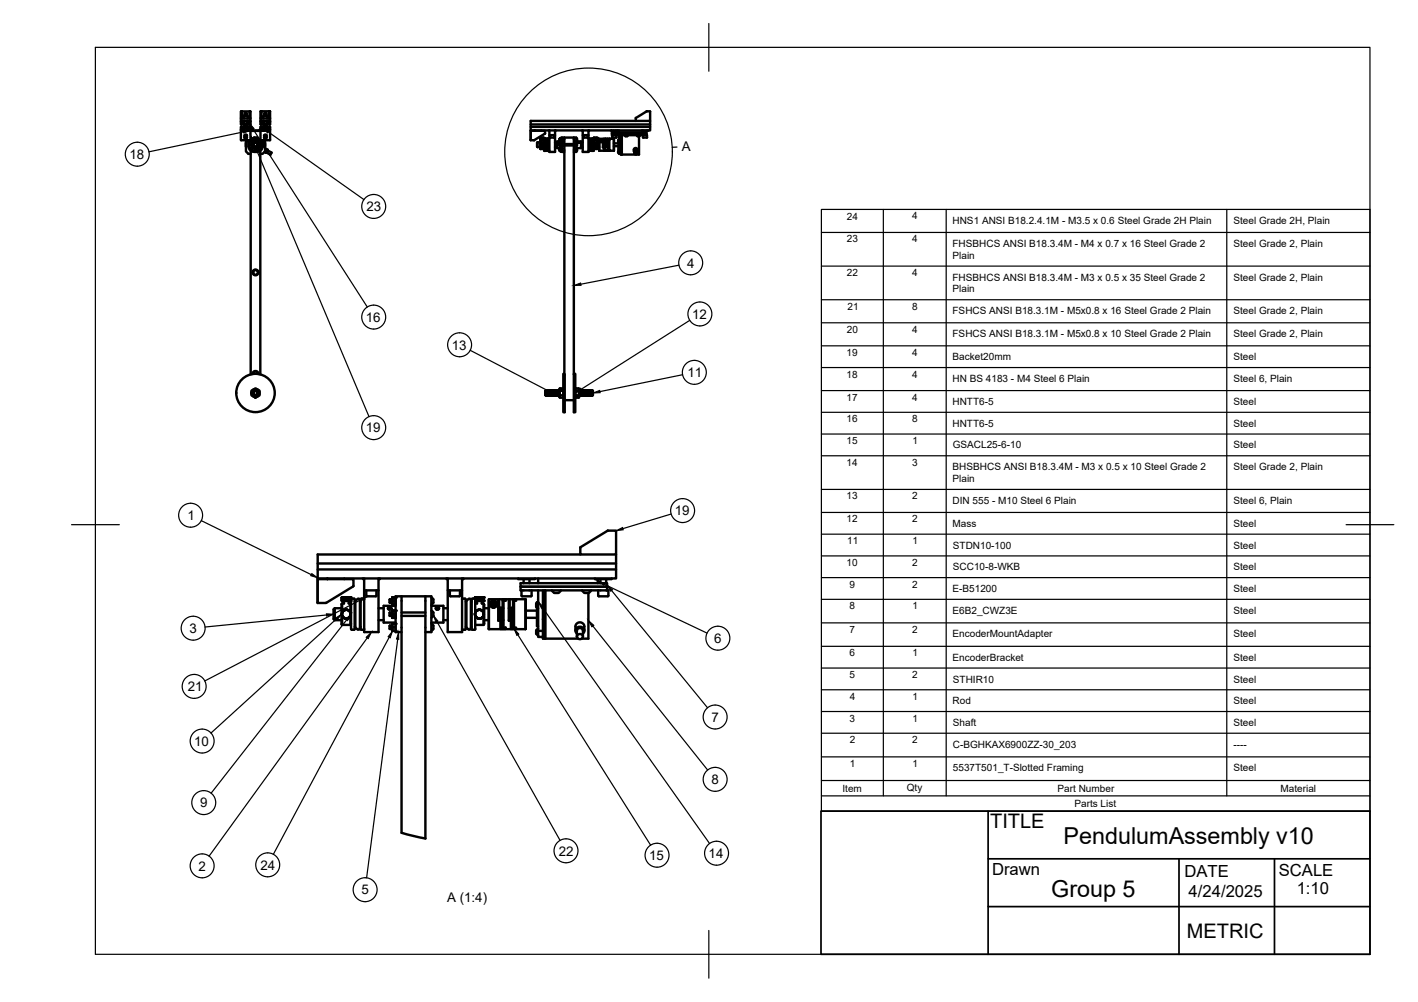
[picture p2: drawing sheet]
<svg xmlns="http://www.w3.org/2000/svg" width="297mm" height="210mm" viewBox="0 0 297 210" stroke-linecap="round" stroke-linejoin="round" font-family="sans-serif">
<!-- layer: Visible -->
<g fill="none" stroke="#000" stroke-width=".51">
<path d="M50.5 27.4h2v2l-2-.1zM50.5 23.3h.2M50.5 26.6h.1M50.5 26.6v.5l.1 .2h.6v-.2l-.3-.1 .3-.2M50.5 23.3v2h1.8M50.6 23.3l.1 .1M50.6 25.3l-.1 .2v.5l.2 .1v-.3M50.7 25.8l.4 .4v.3l-.4 .4-.1-.3M50.7 23.4v1.4M50.7 23.3h1.7M50.7 25.7l.1 .1M50.8 25.8l.1 .1"/>
<path d="M50.9 27.3v.1M51 24.4v.4M51.1 27.3v.1M51.1 24.3h.7M51.1 24.3v.1M51.2 25.3v.2l-.3 .1 .4 .3h.4l.3-.3M51.2 26.7h.6M51.2 28.4h.5M51.2 28.8h.5M51.2 26.7h.5M51.3 28.3l.1-.1a.47 .47 0 0 1 .4 .4 .47 .47 0 0 1-.3 .5 .49 .49 0 0 1-.2-.8zM51.4 26.7h.2"/>
<path d="M51.4 26.7l-.2 .1M51.5 29.4v2.3l.5 .5h.5M51.5 28.8v.3M51.5 29.9v.8M51.6 26.7l.4 .3M51.7 24.1a.28 .28 0 0 0-.1-.4 .28 .28 0 0 0-.3 0 .28 .28 0 0 0-.1 .4v.2M51.7 24.1v.2M51.7 25.4v.1M51.7 27.2v.1M51.7 27.3h.6M51.7 25.5l.3 .1M51.8 25.3l-.1 .1"/>
<path d="M51.8 24.3l.1 .5M51.9 27.3v.1M51.9 26.6l.3 .3M51.9 26v.6M52 29.4l.1 .4M52 27l-.3 .2M52.1 29.4v1.3a1.1 1.1 0 0 0 1.1 1.1M52.1 29.9v.8M52.2 25.8l-.2 .1M52.2 25.7l.1 .1M52.2 25.7l-.3 .3M52.3 26.7h-.3h.3"/>
<path d="M52.3 27.3l.3 .1 2.1-.1M52.3 26.6h.1M52.3 26.6l-.1 .3M52.3 25.3l.2 .2v.6h-.2v-.3M52.3 23.3v1.5h-1.6M52.4 26.6l.1 .5M52.4 23.3l.1 2h-.2M52.5 27.1l.1 .2h-.3M52.5 27.1h.1M52.5 27.1l-.2 .2M52.5 31.6v46.8M52.6 27.3h.1"/>
<path d="M52.6 27.3h1.8M53.1 29.1a1.3 1.3 0 0 0-.5 2.1 1.3 1.3 0 0 0 2.2-.5M53.1 28.9v.3zM53.1 28.9h.1M53.1 28.9v.3h.8M53.2 28.9v.3M53.2 31.8h.7M53.2 28.9v.3zM53.2 28.9h.1M53.2 29.2h.1M53.2 28.9l.1 .3zM53.3 29.2h.1"/>
<path d="M53.3 28.9h.1M53.3 29.2v.2M53.3 28.9v.3zM53.4 29.2h.1M53.3 28.9v.3M53.4 28.9v.3zM53.4 28.9h.1M53.4 28.9v.3M53.4 28.9l.1 .3zM53.5 28.9h.1M53.5 29.2h.1M53.5 28.9v.3"/>
<path d="M53.5 28.9l.1 .3zM53.6 28.9h.1M53.6 29.2h.1M53.6 28.9v.3zM53.6 28.9v.3M53.7 28.9v.3zM53.7 28.9v.3M53.7 28.9v.5M53.7 29.2h.1M53.7 28.9l.1 .3zM53.8 28.9h.1M53.8 29.2h.1"/>
<path d="M53.8 28.9v.3M53.8 28.9v.3zM53.8 28.9l.1 .3zM53.9 28.9h.1M53.9 29.2h.1M53.9 28.9h-.8M53.9 28.9v.3M53.9 29.1l.5 .3 .4 .5M54.4 30.5h.5M54.4 30.1h.5M54.4 27.3h.3M54.5 31.6v46.8"/>
<path d="M54.6 27.4h2v2l-2-.1zM54.6 27.1l-.2 .2M54.6 27.1h-.2M54.6 27.1l.1 .2M54.6 29.9l.3 .1zM54.6 30l.3 .1zM54.6 30.1h.3zM54.6 30.2h.3zM54.6 30.2l.3 .1zM54.6 30.3l.3 .1zM54.6 30.4h.3zM54.6 30.5h.3z"/>
<path d="M54.6 30.5l.3 .1zM54.6 30.6h.3zM54.6 30.6l.3 .1zM54.6 30.7h.3zM54.6 30v.7M54.6 30.7h.1M54.6 30.6h.1M54.6 30.5h.1M54.6 30.2h.1M54.6 30.1v.1M54.6 30h.1M54.6 30h.3"/>
<path d="M54.6 26.6h.1M54.6 29.9h.3M54.6 30.7h.3M54.6 30.6h.3M54.6 30.2h.3M54.6 30.1h.3M54.6 26.6v.5M54.7 23.3l-.1 .1v1.9h2v-1.9l-.2-.1M54.7 23.3h1.7M54.7 23.3l.1 1.5h1.6M54.7 27.3h.6M54.7 26.6l.1 .3 .3-.3"/>
<path d="M54.7 25.3l-.1 .2v.5l.2 .1v-.3M54.8 26.7h.2h-.2M54.9 25.7v.1M54.9 25.8l.1 .1M54.9 25.8l.2 .2M54.9 25.7l-.1 .1M54.9 29.9v.8M54.9 29.9h.1M54.9 30h.1M54.9 30.1h.1M54.9 30.1v.1M54.9 30.2h.1"/>
<path d="M54.9 30.3h.1M54.9 30.4h.1M54.9 30.4v.1M54.9 30.5h.1M54.9 30.6h.1M54.9 30.7h.1M54.9 30.4h-.3l.3 .1M54.9 30.3h-.3M55 29.9v.8M55 29.4v1.3a1.1 1.1 0 0 1-1.1 1.1M55 25.6l.5 .4M55 27l.3 .1"/>
<path d="M55 29.4v.4M55.1 26l.1 .2M55.2 27.3v.1M55.2 24.3h.7M55.2 26.2v.2M55.2 24.3l-.1 .5M55.2 26.4l-.1 .2M55.3 25.5l-.3 .1M55.3 27.1v.2M55.3 25.3v.2M55.3 26.7h.6M55.3 28.4h.5"/>
<path d="M55.3 28.8h.5M55.3 26.7h.5M55.4 24.1a.27 .27 0 0 1 0-.4 .27 .27 0 0 1 .4 0 .27 .27 0 0 1 0 .3l.1 .3M55.4 24.1l-.1 .2M55.4 28.6a.28 .28 0 0 0 0 .4 .28 .28 0 0 0 .4 0 .28 .28 0 0 0 0-.4 .28 .28 0 0 0 0-.4 .28 .28 0 0 0-.4 .1 .28 .28 0 0 0 0 .3M55.4 25.9h.3M55.5 26.7h.2M55.5 26.7l-.5 .3M55.5 29.9v.8M55.5 31l.6 .4-.4 .6-.3-.2M55.5 29.4v2.3l-.5 .5h-.5M55.5 28.8v.3"/>
<path d="M55.7 26.7l.2 .1M55.9 26.8l.3 .2-.3 .1v.2h.5l.2-.2M55.9 25.3l-.1 .2 .3 .1-.3 .3-.3 .1M56 24.3v.5M56 27.3v.1M56 31.5l.9 .5-.2 .3-.1 .1-.8-.5M56.2 27.3v.1M56.3 25.8l-.3 .3-.1 .3 .5 .4M56.3 25.8l-.1 .1M56.3 25.7l.1 .1M56.3 25.7v.1M56.4 23.4v1.4"/>
<path d="M56.4 26.6h.1M56.4 26.6v.3M56.4 25.3l.2 .2M56.4 23.3v.1M56.5 26.6l.1 .5M56.6 25.5v.6h-.2v-.3M111.2 29.3v.1M111.2 27.4v1.9M111.2 29.3l.7 .1M111.2 26.6h25M111.2 26.1h25M111.9 29.4h.1"/>
<path d="M112 27.4h.1M112.6 29.8l-.1 .1 .1 .9M112.6 29.8v1M112.6 29.8h.6M112.6 30.8h.6M113.2 28.9v.3zM113.2 28.9h.1M113.2 29.2h.1M113.2 30.4h.1M113.2 30.3h.1M113.2 30.2h.1M113.2 30.4v.8"/>
<path d="M113.2 29.4v.8M113.2 29.4v1.8M113.2 28.9h.7M113.2 28.9l.1 .3M113.2 29.2h.7M113.2 28.9v.3M113.2 31.2h.7M113.2 30.3v.1M113.2 30.2v.1M113.2 30.4l.1 .1M113.2 30.1h.1M113.3 30.5h.1"/>
<path d="M113.3 28.9v.3zM113.3 30.1h.1M113.3 30.5h-.1M113.3 30.1l-.1 .1M113.3 29.2h.1M113.3 30.5v.1M113.3 28.9h.1M113.3 28.9v.3M113.3 30.6h.1M113.3 30v.1M113.3 28.9l.1 .5h-.2M113.3 30h.1"/>
<path d="M113.4 30h-.1M113.4 30.6h.1M113.4 28.9v.3zM113.4 27.3v.1M113.4 30h.1M113.4 30.6l.1 .1M113.4 28.9h.1M113.5 29.2h.1M113.4 28.9v.3M113.5 28.9v.3zM113.5 30.7h.1M113.5 28.9h.1"/>
<path d="M113.5 28.9v.3M113.5 30h-.1M113.5 28.9l.1 .3zM113.5 29.9v.1M113.6 29.9l-.1 .1M113.6 30.7h.1M113.6 28.9h.1M113.6 29.2h.1M113.6 29.9v.1M113.6 29.9h.1M113.6 28.9v.3zM113.6 28.9v.3"/>
<path d="M113.6 29.9l.1 .1M113.7 30h.1M113.7 30.7h-.1M113.7 28.9v.3zM113.7 30.7h.1M113.7 28.9h.1M113.8 29.2h.1M113.7 30.6h.1M113.7 28.9l.1 .5h.1M113.8 28.9v.3zM113.8 30h-.1M113.8 30.6l-.1 .1"/>
<path d="M113.8 30h.1M113.8 28.9h.1M113.8 30.6h.1M113.8 28.9v.3M113.8 28.9l.1 .3zM113.8 30l.1 .1M113.9 28.9h.1M113.9 29.2h.1M113.9 30.6h.1M113.9 30.1h.1M113.9 30.6h-.1M113.9 28.9v.3z"/>
<path d="M113.9 28.9v.3M113.9 30.5v.1M113.9 30.5h.1M113.9 30.1v.1M113.9 30.5v.7M113.9 29.4v.8M113.9 29.4l.1 .1M113.9 30.4h.1M113.9 30.2h.1M113.9 30.4v.1M114 30.2v.2M114 30.4h-.1"/>
<path d="M114 30.4h.1M114 31.1l-.1 .1M114 31.6h.2M114.1 31.6l-.1-2.5 .2-.1v2.6M114.2 28l-2.3 1.4M114.2 27.9v-.5h-3v1.9M114.3 31.4h.1M114.4 29.2l-.1 .1M114.5 29.1l-.2 .1v2.2l.3 .2 .1-.1M114.5 29h.1a.82 .82 0 0 1 .1 1l.1 1.5v-2.4M114.7 29.2l.1 .1M114.8 31.4h-.1"/>
<path d="M114.8 31.5v.1M114.8 31.6h.2M115 27.3l.1 .1M115 29l-.2 .1M115 29l.1 .1M115.1 31.5l-.1 .1M115.1 27.3v4.5h1.2v-4.5M115.1 28.3h1.2M115.3 28.8h.8M115.3 28.3v.5M116.1 28.3v.5M116.3 29.8h.4"/>
<path d="M116.3 30.8h.4M116.4 27.3l-.1 .1M117.1 29.8l.2 .1h-.2zM117.1 29.9h.2M117.1 29.8l.2 .1zM117.2 29.1v.3M117.2 29.1v.3h.2M117.2 31.3v.3M117.2 31.3v.3h.2M117.2 30.2v.3M117.2 30.5h.2M117.2 29.1h.2"/>
<path d="M117.2 31.3h.2M117.2 30.2h.2M117.5 28.9v.3h.2M117.5 29.2v.3M117.5 30v.3h.2M117.5 30.3v.3M117.5 31.1v.3h.2M117.5 31.4v.3M117.7 28.9a.36 .36 0 0 0-.2 .6h.2M117.7 30a.36 .36 0 0 0-.2 .6h.2M117.7 31.1a.36 .36 0 0 0-.2 .6h.2M117.7 29.6h-1v1.4h1"/>
<path d="M117.7 28.9v.6M117.7 30v.6M117.7 31.1v.6M118.2 31.8h-.5v-3h3v3h-.5M118.2 28.8v49.6M118.2 30.5h2M118.2 30.2h2M120.2 28.8v57.6h.3v-8.1h-.3M120.7 28.9l.2 .2M120.7 31.1l.2 .2M120.7 30l.2 .2M120.7 29.6h1v1.4h-1"/>
<path d="M120.9 29.1l-.2 .4M120.9 31.3l-.2 .4M120.9 30.2l-.2 .4M121.1 29.8l.2 .1h-.2zM121.1 29.9h.2M121.1 29.8l.2 .1zM121.7 29.8h.4M121.7 30.8h.4M122 27.3l.1 .1M122.1 27.3v4.5h1.2v-4.5M122.1 28.3h1.2M122.3 28.3v.5h.8"/>
<path d="M122.3 28.8h.1M123.1 28.3v.5M123.3 31.5v.1M123.3 29.1l.3-.1-.1 2.6M123.3 31.6h.2M123.4 27.3l-.1 .1M123.6 31.4h.1M123.6 31.4l.2 .2M123.7 29.2l-.1 .1M123.8 29.1l-.2 .1v2.2M123.8 29l.2 .1v2.4M124 29.2l.1 .1"/>
<path d="M124 31.5l-.2 .1M124.1 31.4h-.1M124.1 29.1v2.5M124.1 31.5l.1 .1M124.1 29.1l.3-.2v1.3M124.1 31.6h.2M124.4 28.9h.1M124.4 30.4h.1M124.4 30.3h.1M124.4 30.2h.1M124.4 30.3v.1M124.4 30.4l-.1 1.2"/>
<path d="M124.4 28.9h.7M124.4 28.9v.3M124.4 29.2h.7M124.4 29.2h.1M124.4 31.2h.7M124.4 30.2v.1M124.4 30.4v.1M124.4 28.9v.3zM124.4 30.1h.1M124.4 30.5h.1M124.4 28.9l.1 .3zM124.4 30.1v.1"/>
<path d="M124.4 30.5l.1 .1M124.5 28.9h.1M124.5 29.2h.1M124.5 28.9v.3M124.5 30.6h.1M124.5 30.1h-.1M124.5 28.9v.3zM124.5 30v.1M124.5 28.9v.5h-.1M124.5 30h.1M124.5 28.9l.1 .3zM124.6 30.6v.1"/>
<path d="M124.6 28.9h.1M124.6 29.2h.1M124.6 28.9v.3M124.6 30.7h.1M124.6 28.9l.1 .3zM124.7 28.9h.1M124.7 28.9v.3M124.7 30h-.2M124.7 30.7h.1M124.7 28.9v.3zM124.7 29.9v.1M124.7 29.2h.1"/>
<path d="M124.7 29.9h.1M124.8 28.9v.3zM124.8 28.9v.3M124.8 29.9v.1M124.8 30h.1M124.8 30.7h-.1M124.8 28.9l.1 .3zM124.8 30.7h.1M124.9 30h.1M124.9 30.7h-.1M124.9 28.9h.1M124.9 29.2h.1"/>
<path d="M124.9 30.7h.1M124.9 30.6h.1M124.9 28.9v.5h.2M124.9 28.9v.3zM124.9 30.6v.1M125 30h.1M125 30.6h-.1M125 28.9v.3M125 30.6h.1M125 28.9v.3zM125 30v.1M125 28.9h.1"/>
<path d="M125 29.2h.1M125 30.1h.1M125 28.9l.1 .3zM125 30.5v.1M125.1 28.9h.1M125.1 29.2h.1M125.1 30.5h.1M125.1 30.1v.1M125.1 30.5h-.1M125.1 30.5v.7M125.1 29.4v.8M125.1 29.4v1.8"/>
<path d="M125.1 28.9v.3zM125.1 30.4h.1M125.1 28.9v.3M125.1 30.2h.1M125.1 30.4v.1M125.1 30.2v.2M125.1 29.8h.4M125.1 30.8h.4M125.5 29.1v2.5M125.8 29.4h.2v.1h-.2zM126.3 29.8h.1M126.3 30.8h.1"/>
<path d="M126.5 29.8h.1M126.5 30.8h.1M126.6 29.8l.1 1.8v-2.5h-.3v1.8l-.1-1.8h-.8v2.5M126.6 29.8l-.1 1.8h-1M126.7 29.2h.1M126.7 31.4h.1M126.7 29.8h.1M126.7 30.8h.1M126.7 29.1l.2 .1 .3-.1v1.8l.1-1.8h.3v2.5h-.2v-1.8v1.8h-.5v-.2l-.2 .2zM127.2 29.8h.1M127.2 30.8h.1M127.4 29.8h.1"/>
<path d="M127.4 29.8v1M127.4 29.8v.1M127.4 30.8h.1M127.6 31.4h.1M127.6 29.2h.1M128 27.3h1.4M128.2 27.7v.3h7.2v.3h-7.2v-.3h7.2v-.3zM128.2 28.3v.5M128.3 28.8h.8M128.4 27.4v.3M128.6 29.1h-.8v.1l-.2-.1v2.5l.1-.2 .1 .2h.8M128.6 29.1v2.5"/>
<path d="M128.6 30.6h1M128.6 30h1M128.9 27.4v.3M129.1 28.3v.5M129.5 31.7v.3M129.5 29.4v.3M129.5 31.9l.2 .2M129.5 29.7l.2 .1M129.6 29.8v1.5M129.6 29.3v.1M129.6 31.7h.4v.5h-.4zM129.6 27.3v.4"/>
<path d="M129.6 28.3v3.4M129.7 31.5l-.2 .2M129.7 29.3l-.2 .1M130 32.2v.2h3M130 28.3v3.4M130.2 28.3v4.1M130.2 32.3h.1M130.8 28.3a.43 .43 0 0 0 .8 0M132.8 31.7v-.4a.37 .37 0 0 1 .3-.3 .37 .37 0 0 1 .4 .3v.4M132.9 32.2v-.5l.3-.2 .2 .2v.5M132.9 31.9a.34 .34 0 0 1 0-.4 .34 .34 0 0 1 .5 0 .34 .34 0 0 1 0 .4M133.2 25.3h-22v2h25v-2"/>
<path d="M133.2 24.7l2.3-1.4h.7v2h-3zM133.3 28.3l.2 .2h.4v3.9h-.6M134.1 28.3l-.2 .2M134.4 27.3h1.4M134.7 27.4v.3M134.7 28.3v.5M134.7 28.8h.9M134.9 27.4v.3M135.4 27.4v.3M135.4 28.3l.1 .5M135.5 23.3h.1M52.9 78.3a.6 .6 0 0 1 .6-.6 .6 .6 0 0 1 .6 .6"/>
<path d="M54 78.3a.5 .5 0 0 0-.5-.5 .5 .5 0 0 0-.5 .5M118.2 78.3h-.2v8.1h.3v-8M52.7 81.8l.2-.1a.89 .89 0 0 1 1.5 .4v.2a.5 .5 0 0 1-.4 .8 .63 .63 0 0 1-1.1-.2l-.2-.1zM114.3 82.1v-.3v1M114.3 82.6v.2M114.3 81.8v.8M114.3 82.7h.1M114.3 82.7v.1M114.3 81.8v.1M114.3 81.8h.1M114.3 81.8l.1 .1M114.3 82.7l.1 .1"/>
<path d="M114.4 81.9l-.1 .8M114.4 81.9h.1M114.4 82.8h.1M114.4 81.8v1M114.4 82.7h.1M114.4 82.7v.1M114.4 81.8v.1M114.4 81.8h.1M114.5 81.8l-.1 1M114.5 81.8v.1M114.5 82.7v.1M114.5 81.9l-.1 .8"/>
<path d="M114.5 81.9h.1M114.5 82.8h.1M114.6 81.9l-.1 .8M114.6 82.7h.1M114.6 82.7v.1M114.6 81.8v.1M114.6 81.8l-.1 1M114.6 81.8h.1M114.6 81.8v1M114.6 81.8l.1 .1M114.6 82.7l.1 .1M114.7 81.9l-.1 .8"/>
<path d="M114.7 81.9h.1M114.7 82.8h.1M114.7 82.7h.1M114.8 81.8l-.1 1M114.8 82.7l-.1 .1M114.8 81.8l-.1 .1M114.8 81.8h.1M114.8 81.8v.1M114.8 82.7v.1M114.8 81.9v.8M114.8 81.9h.1M114.8 82.8h.1"/>
<path d="M114.9 81.9l-.1 .8M114.9 81.8l-.1 1M114.9 82.7h.1M114.9 82.7v.1M114.9 81.8v.1M114.9 81.8h.1M114.9 81.8v1M114.9 82.7l.1 .1M114.9 81.8l.1 .1M115 81.9l-.1 .8M115 81.9h.1M115 82.8h.1"/>
<path d="M115.1 81.8l-.1 1M115.1 82.7h.1M115.1 82.7l-.1 .1M115.1 81.8l-.1 .1M115.1 81.8h.1M115.1 82.7v.1M115.1 81.8v.1M115.1 81.9v.8M115.1 81.9h.1M115.1 82.8h.1M115.2 81.8l-.1 1M115.2 82.7h.1"/>
<path d="M115.2 82.7l-.1 .1M115.2 81.8l-.1 .1M115.2 81.8h.1M115.2 82.7l.1 .1M115.2 81.8l.1 .1M115.3 81.9l-.1 .8M115.3 81.9h.1M115.3 82.8h.1M115.4 81.8l-.1 1M115.4 82.7h.1M115.4 82.7l-.1 .1M115.4 81.8l-.1 .1"/>
<path d="M115.4 81.8h.1M115.4 82.7v.1M115.4 81.8v.1M115.4 81.9v.8M115.4 81.9h.1M115.4 82.8h.1M115.5 81.9l-.1 .8M115.5 81.8l-.1 1M115.5 82.7h.1M115.5 82.7v.1M115.5 81.8v.1M115.5 81.8h.1"/>
<path d="M115.5 81.8v1M115.5 81.8l.1 .1M115.5 82.7l.1 .1M115.6 81.9l-.1 .8M115.6 81.9h.1M115.6 82.8h.1M115.7 81.8l-.1 1M115.7 82.7h.1M115.7 82.7l-.1 .1M115.7 81.8l-.1 .1M115.7 81.8h.1M115.7 81.8v.1"/>
<path d="M115.7 82.7v.1M115.7 81.9v.8M115.7 81.9h.1M115.7 82.8h.1M115.8 81.9l-.1 .8M115.8 81.8l-.1 1M115.8 82.7h.1M115.8 82.7v.1M115.8 81.8v.1M115.8 81.8h.1M115.8 81.8v1M115.8 81.8l.1 .1"/>
<path d="M115.8 82.7l.1 .1M115.9 81.9l-.1 .8M115.9 81.9h.1M115.9 82.8h.1M116 81.8l-.1 1M116 82.7h.1M116 82.7l-.1 .1M116 81.8l-.1 .1M116 81.8h.1M116 81.8v.1M116 82.7v.1M116 81.9v.8"/>
<path d="M116 81.9h.1M116 82.8h.1M116.1 81.9l-.1 .8M116.1 81.8l-.1 1M116.1 82.7h.1M116.1 82.7v.1M116.1 81.8v.1M116.1 81.8h.1M116.1 82.7l.1 .1M116.2 81.9l-.1 .8M116.2 81.9l-.1 .9M116.2 81.9h.1"/>
<path d="M116.2 82.8h.1M116.2 82.7h.1M116.2 82.7v.1M116.2 81.8v.1M116.3 81.8l-.1 1M116.3 81.8h.1M116.3 81.8v.1M116.3 82.7v.1M116.3 81.9l-.1 .8M116.3 81.9h.1M116.3 82.8h.1M116.4 81.9l-.1 .8"/>
<path d="M116.4 82.7h.1M116.4 81.8l-.1 1M116.4 82.7v.1M116.4 81.8v.1M116.4 81.8h.1M116.4 81.8v1M116.4 81.8l.1 .1M116.4 82.7l.1 .1M116.5 81.9l-.1 .8M116.5 81.9h.1M116.5 82.8h.1M116.6 81.8l-.1 1"/>
<path d="M116.6 82.7h.1M116.6 82.7l-.1 .1M116.6 81.8l-.1 .1M116.6 81.8h.1M116.6 82.7v.1M116.6 81.8v.1M116.6 81.9v.8M116.6 81.9h.1M116.6 82.8h.1M116.7 81.8l-.1 1M116.7 82.7h.1M116.7 82.7l-.1 .1"/>
<path d="M116.7 81.8l-.1 .1M116.7 81.8h.1M116.7 82.7l.1 .1M116.7 81.8l.1 .1M116.8 81.9l-.1 .8M116.8 81.9h.1M116.8 82.8h.1M116.9 81.8l-.1 1M116.9 82.7h.1M116.9 82.7l-.1 .1M116.9 81.8l-.1 .1M116.9 81.8h.1"/>
<path d="M116.9 82.7v.1M116.9 81.8v.1M116.9 81.9v.8M116.9 81.9h.1M116.9 82.8h.1M117 81.9l-.1 .8M117 81.8l-.1 1M117 82.7h.1M117 82.7v.1M117 81.8v.1M117 81.8h.1M117 82.7l.1 .1"/>
<path d="M117 81.8l.1 .1M117.1 81.9l-.1 .8M117.1 81.9h.1M117.1 82.8h.1M117.2 81.8l-.1 1M117.2 82.7h.1M117.2 82.7l-.1 .1M117.2 81.8l-.1 .1M117.2 81.8h.1M117.2 82.7v.1M117.2 81.8v.1M117.2 82.6v.1"/>
<path d="M117.2 82.1v.6M117.3 81.8v1h.6M117.3 82.8v.5h.6M117.3 81.4v1.9M117.9 81.8h-.6v-.4h.6l.1 .1-.1 1.8M117.9 81.4l.1 .1M118 83.2l-.1 .1M118.3 83.8h1.9M120.5 83.2l.1 .1M120.6 81.4l-.1 1.8 .1 .1h.6v-.5h-.6M120.6 81.8h.6v1M120.6 81.4h.6v.4"/>
<path d="M120.6 81.4l-.1 .1M121.2 81.4v1.9M121.3 82.6v.2M121.3 82.8h.1M121.3 81.9l.1 .8M121.4 81.8l.1 1M121.4 82.7h.1M121.4 81.8h.1M121.4 82.7l-.1 .1M121.4 81.8l-.1 .1M121.4 81.8l.1 .1M121.4 82.7l.1 .1"/>
<path d="M121.5 81.9v.8M121.5 81.9h.1M121.5 82.8h.1M121.5 81.9l.1 .8M121.5 81.8l.1 1M121.5 82.7h.1M121.5 81.8h.1M121.5 82.7v.1M121.5 81.8v.1M121.6 81.8l.1 .9M121.6 81.8v.1M121.6 82.7v.1"/>
<path d="M121.6 81.9l.1 .8M121.6 81.9h.1M121.6 82.8h.1M121.7 81.8l.1 1M121.7 82.7h.1M121.7 81.8h.1M121.7 81.8l-.1 .1M121.7 81.8l.1 .1M121.7 82.7l.1 .1M121.8 81.9v.8M121.8 81.9h.1M121.8 82.8h.1"/>
<path d="M121.8 81.9l.1 .8M121.8 81.8l.1 1M121.8 82.7h.1M121.8 81.8h.1M121.8 82.7v.1M121.8 81.8v.1M121.9 81.8v1M121.9 81.8v.1M121.9 82.7v.1M121.9 81.9h.1M121.9 81.9l.1 .8M121.9 82.8h.1"/>
<path d="M122 81.8l.1 1M122 82.7h.1M122 81.8h.1M122 82.7l-.1 .1M122 81.8l-.1 .1M122 81.8l.1 .1M122 82.7l.1 .1M122.1 81.9v.8M122.1 81.9h.1M122.1 82.8h.1M122.1 81.9l.1 .8M122.1 81.8l.1 1"/>
<path d="M122.1 82.7h.1M122.1 81.8h.1M122.1 82.7v.1M122.1 81.8v.1M122.2 81.8v1M122.2 81.8v.1M122.2 82.7v.1M122.2 81.9l.1 .8M122.2 81.9h.1M122.2 82.8h.1M122.3 81.8l.1 1M122.3 82.7h.1"/>
<path d="M122.3 81.8h.1M122.3 82.7l-.1 .1M122.3 81.8l-.1 .1M122.3 81.8l.1 .1M122.3 82.7l.1 .1M122.4 81.9v.8M122.4 81.9h.1M122.4 82.8h.1M122.4 81.9l.1 .8M122.4 81.8l.1 1M122.4 82.7h.1M122.4 81.8h.1"/>
<path d="M122.4 82.7v.1M122.4 81.8v.1M122.5 81.8v.1M122.5 82.7v.1M122.5 81.9l.1 .8M122.5 81.9h.1M122.5 82.8h.1M122.6 81.8l.1 1M122.6 82.7h.1M122.6 82.7l-.1 .1M122.6 81.8l-.1 .1M122.6 81.8h.1"/>
<path d="M122.6 81.8l.1 .1M122.6 82.7l.1 .1M122.7 81.9v.8M122.7 81.9h.1M122.7 82.8h.1M122.7 81.9l.1 .8M122.7 81.9l.1 .9M122.7 82.7h.1M122.7 82.7v.1M122.7 81.8h.1M122.8 81.8v1M122.8 81.8v.1"/>
<path d="M122.8 82.7v.1M122.8 81.9l.1 .8M122.8 81.9h.1M122.8 82.8h.1M122.9 81.8l.1 1M122.9 81.8h.1M122.9 82.7l-.1 .1M122.9 81.8l-.1 .1M122.9 81.8l.1 .1M122.9 82.7l.1 .1M123 81.9v.8M123 81.9h.1"/>
<path d="M123 82.8h.1M123 81.9l.1 .8M123 81.8l.1 1M123 82.7h.1M123 81.8h.1M123 82.7v.1M123 81.8v.1M123.1 81.8v1M123.1 81.8v.1M123.1 82.7v.1M123.1 81.9l.1 .8M123.1 82.8h.1"/>
<path d="M123.2 81.8l.1 1M123.2 82.7h.1M123.2 81.8h.1M123.2 82.7l-.1 .1M123.2 81.8l-.1 .1M123.2 81.8l.1 .1M123.2 82.7l.1 .1M123.3 81.9v.8M123.3 81.9h.1M123.3 82.8h.1M123.3 81.9l.1 .8M123.3 81.8l.1 1"/>
<path d="M123.3 82.7h.1M123.3 81.8h.1M123.3 82.7v.1M123.3 81.8v.1M123.4 81.8v1M123.4 81.8v.1M123.4 82.7v.1M123.4 81.9l.1 .8M123.4 81.9h.1M123.4 82.8h.1M123.5 81.8l.1 1M123.5 82.7h.1"/>
<path d="M123.5 81.8h.1M123.5 82.7l-.1 .1M123.5 81.8l-.1 .1M123.5 81.8l.1 .1M123.5 82.7v.1M123.5 81.9h.1M123.6 81.9v.8M123.6 82.8h.1M123.6 81.9l.1 .8M123.6 81.8l.1 1M123.6 82.7h.1M123.6 81.8h.1"/>
<path d="M123.6 82.7v.1M123.6 81.8v.1M123.7 81.8v1M123.7 81.8v.1M123.7 82.7v.1M123.7 81.9l.1 .8M123.7 81.9h.1M123.7 82.8h.1M123.8 81.8l.1 1M123.8 82.7h.1M123.8 81.8h.1M123.8 82.7l-.1 .1"/>
<path d="M123.8 81.8l-.1 .1M123.8 81.8l.1 .1M123.8 82.7l.1 .1M123.9 81.9v.8M123.9 81.9h.1M123.9 82.8h.1M123.9 81.9l.1 .8M123.9 81.8l.1 1M123.9 82.7h.1M123.9 81.8h.1M123.9 82.7v.1M123.9 81.8v.1"/>
<path d="M124 81.8v1M124 81.8v.1M124 82.7v.1M124 81.9l.1 .8M124 81.9h.1M124 82.8h.1M124.1 81.8v.7M124.1 82.7h.1M124.1 81.8h.1M124.1 82.7l-.1 .1M124.1 81.8l-.1 .1M124.1 81.8v.3"/>
<path d="M124.1 82.7v.1M124.1 81.8v.1M124.1 82.1v-.3v1M124.1 82.5v.3M124.1 82.1v.4M66.5 119.3h62.6M66.5 118h62.6M121.6 116.2h-55.1v5h62.6v-5M127.3 111.2h1.8v5h-7.5v-1.6l5.7-3.4M66.5 121.3v5M68.3 126.3h.1M68.6 121.3v-.1v.1"/>
<path d="M70.1 127.4a2.12 2.12 0 0 0-.2 1.8v.5l.2 .2M70.1 127.4v2.5M70.1 127.4h1.4M70.1 129.9h1.4M71.6 125.2v.6zM71.6 128.5v.2M71.6 128.7l.1 .2M71.6 125.2l1.8-.1v.8h-1.8M71.6 125.2h.1M71.6 125.8v.1M71.6 128.5h.1M71.6 128.9h.1"/>
<path d="M71.6 125.9h.1M71.6 129h.1M71.6 125.2l.1 .7M71.6 125.8h.1M71.7 129v1.9M71.7 126.4v1.9M71.7 126.4l-.2 .1v4.3l.2 .1M71.7 128.4h.1M71.7 130.9h1.7M71.7 128.4l-.1 .1M71.7 128.3v.1M71.7 129v.1"/>
<path d="M71.7 125.2v.6zM71.7 128.3h.1M71.7 129h.1M71.7 125.2h.1M71.7 125.8h.1M71.7 128.2h.1M71.7 129.1h.1M71.8 128.2l-.1 .1M71.8 129.1v.1M71.8 125.2v.7M71.8 125.2v.6zM71.8 128.1h.1"/>
<path d="M71.8 128.1l-.1 .1M71.8 129.2v.1M71.8 129.2h.1M71.8 125.2h.1M71.8 125.8h.1M71.8 128l.1 .1M71.9 129.3h-.1M71.9 125.2v.7M71.9 129.3h.1M71.9 128l-.1 .1M71.9 128h-.1M71.9 129.4h.1"/>
<path d="M71.9 125.2l.1 .6zM71.9 128h.1M71.9 129.3v.1M72 125.2h.1M72 125.8h.1M72 127.9h.1M72 127.9l-.1 .1M72 129.4l.2 .1M72 129.4h.1M72 125.2v.7M72.1 125.9v.5h-.4M72.1 125.2l.1 .6z"/>
<path d="M72.1 127.9h.1M72.1 127.8l-.1 .1M72.1 121.2v.1M72.2 125.2h.1M72.2 125.8h.1M72.2 127.8h.1M72.2 129.5v.1M72.2 127.8l-.1 .1M72.2 129.5h.1M72.2 125.2v.7M72.2 125.2l.1 .6zM72.3 129.6h.2"/>
<path d="M72.3 127.8h-.1M72.3 125.2h.2M72.3 125.8h.2M72.3 125.2v.7M72.3 127.8h.1M72.3 129.6h.1M72.5 125.2v.6zM72.5 127.7v.1M72.5 129.6h.1M72.5 125.2h.1v.7M72.5 125.8h.1M72.5 127.7h.1"/>
<path d="M72.5 127.7l-.2 .1M72.6 125.2l.1 .6zM72.6 127.7v.1M72.6 127.7l.1 .1M72.7 125.2h.1v.7M72.7 125.8h.1M72.7 127.8h.1M72.7 129.6h.1M72.7 127.7l.1 .1M72.7 129.6h-.2M72.8 127.8h.1M72.8 125.2l.1 .6z"/>
<path d="M72.9 125.2l.1 .7M72.9 125.8h.1M72.9 127.8h.1M72.9 129.5h.1M72.9 127.8l.2 .1M72.9 129.5l-.2 .1M73 125.2l.1 .6zM73 127.9h.1M73 129.4v.1M73 129.5h-.1M73 125.9v.5h.4M73.1 125.2l.1 .7"/>
<path d="M73.1 125.8h.1M73.1 127.9h.1M73.1 129.4h.1M73.1 127.9l.1 .1M73.1 129.4l-.1 .1M73.2 129.3v.1M73.2 129.3l-.1 .1M73.2 128h.1M73.2 125.2v.6zM73.2 129.3h.1M73.2 125.2h.1M73.2 125.8h.1"/>
<path d="M73.2 128v.1M73.2 128l.1 .1M73.3 129.2h.1M73.3 125.2v.7M73.3 129.2l-.1 .1M73.3 128.1v.1M73.3 125.2l.1 .6zM73.3 128.1h.1M73.3 129.1v.1M73.3 128.2h.1M73.4 125.2h.1M73.4 125.8h.1"/>
<path d="M73.4 128.2v.1M73.4 125.2v.7M73.4 129v1.9M73.4 126.4v1.9M73.4 129l-.1 .1M73.4 128.3v.1M73.4 125.2v.6zM73.4 126.4l.1 .3M73.4 128.9v.1M73.4 128.5h.1M73.4 128.9h.1M73.4 128.4h.1"/>
<path d="M73.4 128.4l.1 .1M73.4 128.7h.1M73.4 128.8h.1M73.4 128.5l.1 .1M73.5 128.7v.1M73.5 125.2v.6zM73.5 128.6h-.1M73.5 128.6v.1M73.5 128.8l-.1 .1M73.5 125.6v6.2M73.5 130.7l-.1 .2M73.6 131.8l.1 .1"/>
<path d="M73.7 125.4h.5l.1 .2v6.2l-.1 .1h-.5M73.7 125.4l-.1 .2M74 122.8l-5.7 3.5M74 122.8v-1.5h-7.5v5h1.8M74.3 131.3l.1 .2M74.4 125.8v5.7l.5 .4M74.4 125.9l-.1 .1M74.9 125.5l-.5 .3M74.9 125.5a.31 .31 0 0 1 .3-.1 .31 .31 0 0 1 .2 .3M75.4 125.9l.1 .1M75.4 125.7v5.1a.83 .83 0 0 1-.3 1.1l-.2-.1M75.5 131.3l-.1 .2"/>
<path d="M75.7 125.4h.4l.2 .2M75.7 125.4a1.62 1.62 0 0 0-.2 1.4v3.7a1.62 1.62 0 0 0 .2 1.4M76.1 121.2v.1h.2M76.3 121.2v11.2h3v-11.2M76.3 123.7h3M76.3 131.8l-.2 .1h-.4M76.7 123.7v1.1M78.8 123.7v1.2h-.7a1.5 1.5 0 0 1-1.3-.1M79.3 127.4h1.1M79.3 129.9h1.1M79.5 121.2v.1h-.2M81.3 127.3a.38 .38 0 0 1 .4-.1 .38 .38 0 0 1 .3 .3 .37 .37 0 0 1-.5 .2 .37 .37 0 0 1-.2-.4z"/>
<path d="M81.4 127.6h.5M81.7 125.6v.7M81.7 125.6l-.1 .6 .6 .1M81.7 131.1v.7M81.7 131.1l-.1 .6 .6 .1M81.7 128.3v.7M81.7 125.6h.5M81.7 129h.5M81.7 131.1h.5M81.7 128.3h.5M82.2 129.4h.7M82.2 129.4h.1"/>
<path d="M82.2 125.2v.7h.6M82.2 125.9v.8M82.2 127.9v.8h.6M82.2 128.7v.7M82.2 130.7v.7h.6M82.2 131.4v.8M82.8 125.2h-.6v1.5h.7M82.8 127.9h-.6v1.5M82.8 130.7h-.6v1.5h.7M82.9 126.9h-2.5v3.5h2.5M82.9 125.2l-.1 1.5M82.9 127.9l-.1 1.5"/>
<path d="M82.9 130.7l-.1 1.5M82.9 129.4h.1M84.1 132.4h-1.2v-7.5h7.5v7.5h-1.3M84.1 124.9v49.6M84.1 129h5M84.1 128.3h5M89.1 124.9v50.8l-5-1.2M90.4 126.9h2.5v3.5h-2.5M90.4 125.2a.84 .84 0 0 1 0 1.4M90.4 130.7a.84 .84 0 0 1 0 1.4M90.4 127.9l.4 .4M90.8 128.3v.1a.78 .78 0 0 1-.4 1"/>
<path d="M91.3 127.3a.36 .36 0 0 1 .4-.1 .36 .36 0 0 1 .2 .4 .36 .36 0 0 1-.4 .1 .36 .36 0 0 1-.2-.4zM91.4 127.6h.5M92.9 127.4h.9M92.9 129.9h.9M93.5 121.2v.1h.3M93.8 121.2v11.2h3v-11.2M93.8 123.7h3M94.2 123.7v1.1M94.3 124.8a1.5 1.5 0 0 0 1.3 .1h.6M96.4 123.7v1.1l-.2 .1M96.8 125.6l.2-.2h.4l.2 .2M96.8 131.8l.2 .1h.4l.2-.1"/>
<path d="M97 121.2v.1h-.2M97.5 125.6v6.2M97.6 131.3l.1 .2M97.7 125.8v5.7l.4 .4M97.7 125.9l-.1 .1M98.6 125.7v5.9M98.7 125.9l.1 .1M98.7 131.6a.31 .31 0 0 1-.2 .3 .31 .31 0 0 1-.3-.1M98.7 125.7a.31 .31 0 0 0-.2-.3 .31 .31 0 0 0-.3 .1l-.5 .3M98.8 131.3l-.1 .2M99.5 125.2v.2zM99.5 128.7h.1"/>
<path d="M99.5 128.8h.1M99.5 128.6h.1M99.5 128.7v.1M99.5 125.4h-.5a1.62 1.62 0 0 0-.2 1.4v3.7a1.62 1.62 0 0 0 .2 1.4h.4a1.84 1.84 0 0 0 .1-1.5v-1.4M99.5 128.5v.1M99.5 125.5v-.3v.3M99.5 125.2h1.8M99.5 125.2h.1M99.5 128.5h.1M99.5 128.9h.1M99.5 128.6v.1M99.5 128.8v.1"/>
<path d="M99.5 125.2v.7M99.5 128.4h.1M99.5 125.6v2.7l.1-.1M99.5 125.9h1.8M99.5 130.9h1.8M99.5 128.9v.1M99.5 128.9l.1 .2M99.6 128.3l-.1 .2M99.6 125.2v.6zM99.6 125.8l-.1 .1M99.6 125.2h.1M99.6 125.8h.1"/>
<path d="M99.6 128.2h.1M99.6 129.1h.1M99.6 129.1l.1 .1M99.6 125.2v.7M99.7 125.2v.6zM99.7 128.1h.1M99.7 128.1l-.1 .1M99.7 129.2v.1M99.7 129.2h.1M99.7 125.2h.1M99.7 125.8h.1M99.7 128v.1"/>
<path d="M99.7 129.3h.1M99.7 125.2v.7M99.8 128h-.1M99.8 129.4h.1M99.8 125.2l.1 .6zM99.8 128h.1M99.8 129.3v.1M99.9 125.2h.1M99.9 125.8h.1M99.9 127.9h.1M99.9 127.9l-.1 .1M99.9 129.4l.1 .1"/>
<path d="M99.9 129.4h.1M99.9 125.2v.7M99.9 125.9v.5h-.4M99.9 125.2l.1 .6zM100 129.5h.1M100 129.4l-.1 .1M100 125.2h.1M100 125.8h.1M100.1 129.5l.1 .1M100.1 127.8l-.2 .1M100.1 129.5h-.1M100.1 125.2v.7"/>
<path d="M100.1 127.8h-.1M100.1 125.2l.1 .6zM100.1 127.8h.1M100.2 125.2h.1M100.2 125.8h.1M100.2 125.2v.7M100.2 127.8h.1M100.2 129.6h.1M100.2 127.8h-.1M100.2 129.6h.2M100.3 127.7h-.1M100.3 125.2l.1 .6z"/>
<path d="M100.3 127.7v.1M100.4 125.2h.1v.7M100.4 125.8h.1M100.4 127.7v.1M100.4 129.6h.1M100.5 125.2l.1 .6zM100.5 127.7v.1M100.5 127.7l.1 .1M100.5 127.7h-.2M100.6 129.6h.1M100.6 127.7l.1 .1M100.6 129.6h-.1"/>
<path d="M100.6 125.2l.1 .7M100.6 125.8h.1M100.6 127.8h.1M100.7 127.8h.1M100.7 125.2l.1 .6zM100.8 125.2l.1 .7M100.8 125.8h.1M100.8 127.8h.1M100.8 129.5h.1M100.8 129.5l-.2 .1M100.9 125.2l.1 .6zM100.9 127.9h.1"/>
<path d="M100.9 129.4v.1M100.9 129.5h-.1M100.9 125.9v.5h.4M101 125.2h.1M101 125.8h.1M101 127.9h.1M101 129.4h.1M101 127.9l.1 .1M101 129.4l-.1 .1M101 125.2v.7M101 128h.1M101 125.2l.1 .6z"/>
<path d="M101.1 129.3l-.1 .1M101.1 125.2l.1 .7M101.1 125.8h.1M101.1 128v.1M101.1 128l.1 .1M101.2 129.2h.1M101.2 129.2l-.1 .1M101.2 128.1v.1M101.2 125.2v.6zM101.2 128.1h.1M101.2 128.2h.1M101.2 129.1h.1"/>
<path d="M101.2 125.2h.1M101.2 128.2l.1 .1M101.2 129.1v.1M101.3 129h.1M101.3 125.2v.7M101.3 129l-.1 .1M101.3 128.3v.1M101.3 129v1.9M101.3 126.4v1.9M101.3 126.4l.1 .3v4l-.1 .2M101.3 125.2v.6zM101.3 128.3h.1"/>
<path d="M101.3 125.2l.1 .6h-.2M101.3 128.4h.1M101.3 128.4v.1M101.3 128.9v.1M101.3 128.5h.1M101.3 128.8h.1M101.3 128.9h.1M101.3 128.5v.1M101.3 128.6h.1M101.3 125.9h.1M101.4 128.6l-.1 .2M101.4 128.8l-.1 .2"/>
<path d="M101.4 127.4h1M101.4 129.9h1M102.4 125.5h2v4.5h.2v-4.5h.7v6.3h-.3v-4.5h-.2v4.5h-2.4zM102.4 125.5v6.3M103.1 126.4l.3-.2 .3 .2v.3l-.3 .2-.3-.2zM104.4 127.4h.2M104.4 129.9h.2M104.8 127.4h.2M104.8 129.9h.2M105.3 131.5h.2M105.3 125.8h.2M105.3 127.4h.2"/>
<path d="M105.3 129.9h.2M105.5 125.5h.2v.3h.2v-.3h.7v4.5h.2v-4.5h.7v6.3h-.3v-4.5h-.2v4.5h-1.1v-.3h-.2v.3h-.2zM106.6 127.4h.2M106.6 129.9h.2M107 127.4h.1M107.1 127.4v2.5M107.1 127.4l.1 .1M107.2 129.8l-.2 .1M107.5 125.8h.2M107.5 131.5h.2M108.5 121.2v.1h3.6v-.1M109.1 122.2v.7h18.1l-.1 .8h-18v-.8h18.1v-.7z"/>
<path d="M109.2 123.7l.2 1.2M109.7 121.3v.9M110.1 125.5h-2v.3h-.2v-.3h-.2v6.3h.2v-.3h.2v.3h2M110.1 125.5v6.3M110.1 129.4h2.4M110.1 127.9h2.4M110.9 121.3v.9M111.4 123.7l-.1 1.2h-1.9M112.3 126.5a.75 .75 0 0 0 .4 1M112.3 132.7l.4 .4M112.5 127.4v3.8h.2M112.6 126.2h-.1"/>
<path d="M112.7 132.2h1v1.2h-1zM112.7 121.2v1M112.7 123.7v8.5M112.7 131.7a.84 .84 0 0 0-.4 1.1M112.7 126.1l-.4 .3M113.7 133.4v.4h7.4M113.7 123.7v8.5M114.2 123.7v10.1M114.2 133.7h.1M115.6 123.7a1.07 1.07 0 0 0 1.9 0M120.5 132.1v-.9a.94 .94 0 0 1 1-.8 .94 .94 0 0 1 .9 .8v.9M120.8 132.1v1.3"/>
<path d="M120.9 132.7a.85 .85 0 0 1 0-1.2 .85 .85 0 0 1 1.2 0 .85 .85 0 0 1 0 1.2M120.9 132.1a.63 .63 0 0 1 .6-.5 .63 .63 0 0 1 .6 .5v1.3M121.9 123.7a1.12 1.12 0 0 0 1.4 .5M123.3 124.2v9.6h-1.4M123.8 123.7l-.5 .5M124.6 121.2v.1h3.5v-.1M125.2 121.3v.9M125.3 123.7l.1 1.2h1.9l.1-.1v-1.1h-.3M125.8 121.3v.9M127 121.3v.9"/>
<circle cx="51.5" cy="26.3" r=".22"/>
<circle cx="53.5" cy="30.3" r=".9"/>
<circle cx="53.5" cy="30.3" r=".86"/>
<circle cx="53.5" cy="30.3" r=".5"/>
<circle cx="53.5" cy="30.3" r=".39"/>
<circle cx="53.5" cy="30.3" r=".55"/>
<circle cx="55.6" cy="26.3" r=".22"/>
<circle cx="113.6" cy="30.3" r=".37"/>
<circle cx="124.7" cy="30.3" r=".37"/>
<circle cx="125.9" cy="29.5" r=".3"/>
<circle cx="125.9" cy="29.5" r=".12"/>
<circle cx="125.9" cy="29.5" r=".24"/>
<circle cx="125.9" cy="29.5" r=".26"/>
<circle cx="133.2" cy="32.2" r=".23"/>
<circle cx="53.5" cy="57.1" r=".6"/>
<circle cx="53.5" cy="57.1" r=".5"/>
<circle cx="53.5" cy="82.3" r="4"/>
<circle cx="53.5" cy="82.3" r=".41"/>
<circle cx="53.5" cy="82.3" r=".5"/>
<circle cx="53.5" cy="82.3" r=".84"/>
<circle cx="72.5" cy="128.7" r=".9"/>
<circle cx="81.6" cy="127.5" r=".27"/>
<circle cx="91.6" cy="127.5" r=".27"/>
<circle cx="100.4" cy="128.7" r=".9"/>
<circle cx="103.4" cy="126.5" r=".75"/>
<circle cx="103.4" cy="126.5" r=".31"/>
<circle cx="103.4" cy="126.5" r=".6"/>
<circle cx="103.4" cy="126.5" r=".69"/>
<circle cx="121.5" cy="133.3" r=".59"/>
</g>
<g fill="#000">
<circle cx="52.6" cy="27.3" r=".25"/>
<circle cx="52.6" cy="27.1" r=".25"/>
<circle cx="53.1" cy="29.2" r=".25"/>
<circle cx="53.1" cy="28.9" r=".25"/>
<circle cx="53.9" cy="29.2" r=".25"/>
<circle cx="53.9" cy="28.9" r=".25"/>
<circle cx="54.4" cy="27.1" r=".25"/>
<circle cx="54.4" cy="27.3" r=".25"/>
<circle cx="54.6" cy="30.7" r=".25"/>
<circle cx="54.6" cy="30" r=".25"/>
<circle cx="54.9" cy="30.7" r=".25"/>
<circle cx="54.9" cy="30" r=".25"/>
<circle cx="113.2" cy="30.3" r=".25"/>
<circle cx="113.2" cy="30.4" r=".25"/>
<circle cx="113.2" cy="30.2" r=".25"/>
<circle cx="113.2" cy="30.5" r=".25"/>
<circle cx="113.3" cy="30.1" r=".25"/>
<circle cx="113.3" cy="30.6" r=".25"/>
<circle cx="113.3" cy="30" r=".25"/>
<circle cx="113.4" cy="30.6" r=".25"/>
<circle cx="113.4" cy="30.7" r=".25"/>
<circle cx="113.4" cy="30" r=".25"/>
<circle cx="113.5" cy="30" r=".25"/>
<circle cx="113.5" cy="30.7" r=".25"/>
<circle cx="113.6" cy="30.7" r=".25"/>
<circle cx="113.6" cy="30" r=".25"/>
<circle cx="113.7" cy="30" r=".25"/>
<circle cx="113.7" cy="30.7" r=".25"/>
<circle cx="113.8" cy="30" r=".25"/>
<circle cx="113.8" cy="30.6" r=".25"/>
<circle cx="113.9" cy="30.1" r=".25"/>
<circle cx="113.9" cy="30.5" r=".25"/>
<circle cx="113.9" cy="30.2" r=".25"/>
<circle cx="113.9" cy="30.3" r=".25"/>
<circle cx="113.9" cy="28.9" r=".25"/>
<circle cx="113.9" cy="30.4" r=".25"/>
<circle cx="113.9" cy="29.2" r=".25"/>
<circle cx="117.4" cy="31.1" r=".25"/>
<circle cx="117.4" cy="28.9" r=".25"/>
<circle cx="117.4" cy="29.5" r=".25"/>
<circle cx="117.4" cy="30.6" r=".25"/>
<circle cx="117.4" cy="30" r=".25"/>
<circle cx="117.4" cy="31.7" r=".25"/>
<circle cx="117.7" cy="29.5" r=".25"/>
<circle cx="117.7" cy="30.6" r=".25"/>
<circle cx="117.7" cy="31.1" r=".25"/>
<circle cx="117.7" cy="28.9" r=".25"/>
<circle cx="117.7" cy="30" r=".25"/>
<circle cx="117.7" cy="31.7" r=".25"/>
<circle cx="124.4" cy="30.3" r=".25"/>
<circle cx="124.4" cy="30.4" r=".25"/>
<circle cx="124.4" cy="30.5" r=".25"/>
<circle cx="124.4" cy="30.2" r=".25"/>
<circle cx="124.5" cy="30.1" r=".25"/>
<circle cx="124.5" cy="30.6" r=".25"/>
<circle cx="124.5" cy="30" r=".25"/>
<circle cx="124.6" cy="30" r=".25"/>
<circle cx="124.6" cy="30.7" r=".25"/>
<circle cx="124.7" cy="30" r=".25"/>
<circle cx="124.7" cy="30.7" r=".25"/>
<circle cx="124.8" cy="30.7" r=".25"/>
<circle cx="124.8" cy="30" r=".25"/>
<circle cx="124.9" cy="30" r=".25"/>
<circle cx="124.9" cy="30.7" r=".25"/>
<circle cx="124.9" cy="30.6" r=".25"/>
<circle cx="125" cy="30.1" r=".25"/>
<circle cx="125" cy="30.5" r=".25"/>
<circle cx="125.1" cy="30.1" r=".25"/>
<circle cx="125.1" cy="30.5" r=".25"/>
<circle cx="125.1" cy="30.2" r=".25"/>
<circle cx="125.1" cy="30.3" r=".25"/>
<circle cx="125.1" cy="29.2" r=".25"/>
<circle cx="125.1" cy="28.9" r=".25"/>
<circle cx="125.1" cy="30.4" r=".25"/>
<circle cx="121.3" cy="82.8" r=".25"/>
<circle cx="121.3" cy="81.9" r=".25"/>
<circle cx="73.4" cy="125.9" r=".25"/>
<circle cx="73.4" cy="125.2" r=".25"/>
<circle cx="82.2" cy="125.2" r=".25"/>
<circle cx="82.2" cy="127.9" r=".25"/>
<circle cx="82.2" cy="130.7" r=".25"/>
<circle cx="82.2" cy="132.2" r=".25"/>
<circle cx="82.9" cy="132.2" r=".25"/>
<circle cx="82.9" cy="130.7" r=".25"/>
<circle cx="82.9" cy="125.2" r=".25"/>
<circle cx="82.9" cy="127.9" r=".25"/>
<circle cx="101.3" cy="125.9" r=".25"/>
<circle cx="101.3" cy="125.2" r=".25"/>
</g>
<!-- layer: Border -->
<path d="M20 9.9h267v190h-267zM148.5 4.9v10M15 109.9h10M282 109.9h10M148.5 194.9v10" fill="none" stroke="#000" stroke-width=".25"/>
<!-- layer: TitleBlock -->
<path d="M207 169.9h80v30h-80zM207 169.9h-35v30h35M207 179.9h80M247 179.9v20M267 179.9v20M207 189.9h80" fill="none" stroke="#000" stroke-width=".36"/>
<!-- layer: Detail Boundary -->
<g fill="none" stroke="#000" stroke-width=".25">
<path d="M141.8 30.8l-1 .1"/>
<circle cx="123.3" cy="31.8" r="17.6"/>
</g>
<!-- layer: Parts Lists -->
<g fill="none" stroke="#000" stroke-width=".25">
<path d="M172.1 43.9h114.9v126h-114.9zM172.1 55.7h114.9M172.1 48.7h114.9M185 43.9v122.8M198.2 43.9v122.8M257 43.9v122.8M172.1 77h114.9M172.1 72.4h114.9M172.1 67.6h114.9M172.1 62.8h114.9M172.1 95.5h114.9M172.1 90.9h114.9"/>
<path d="M172.1 86.4h114.9M172.1 81.8h114.9M172.1 116.5h114.9M172.1 111.9h114.9M172.1 107.4h114.9M172.1 102.5h114.9M172.1 139.9h114.9M172.1 135.4h114.9M172.1 130.5h114.9M172.1 125.6h114.9M172.1 121h114.9M172.1 158.6h114.9"/>
<path d="M172.1 153.6h114.9M172.1 149h114.9M172.1 144.5h114.9M172.1 166.7h114.9M172.1 163.5h114.9"/>
</g>
<!-- layer: Balloons -->
<g fill="none" stroke="#000" stroke-width=".25">
<circle cx="28.8" cy="32.3" r="2.51"/>
<circle cx="78.3" cy="43.2" r="2.51"/>
<circle cx="144.7" cy="55.1" r="2.51"/>
<circle cx="78.3" cy="66.4" r="2.51"/>
<circle cx="96.3" cy="72.2" r="2.51"/>
<circle cx="145.4" cy="78" r="2.51"/>
<circle cx="146.6" cy="65.8" r="2.51"/>
<circle cx="78.3" cy="89.6" r="2.51"/>
<circle cx="39.9" cy="107.9" r="2.51"/>
<circle cx="143" cy="107" r="2.51"/>
<circle cx="40.5" cy="131.6" r="2.51"/>
<circle cx="150.4" cy="133.7" r="2.51"/>
<circle cx="40.7" cy="143.8" r="2.51"/>
<circle cx="42.3" cy="155.2" r="2.51"/>
<circle cx="149.8" cy="150.2" r="2.51"/>
<circle cx="42.7" cy="168.1" r="2.51"/>
<circle cx="118.6" cy="178.2" r="2.51"/>
<circle cx="137.6" cy="179.2" r="2.51"/>
<circle cx="149.8" cy="163.3" r="2.51"/>
<circle cx="150.1" cy="178.7" r="2.51"/>
<circle cx="42.3" cy="181.4" r="2.51"/>
<circle cx="56.1" cy="181.2" r="2.51"/>
<circle cx="76.5" cy="186.4" r="2.51"/>
</g>
<!-- layer: 0 -->
<g fill="#000" stroke="#000" stroke-width=".21">
<path d="M50.9 27.4l1.6-.1-1.4 .6zM52.2 25.8l1 1.1-.4 .3zM52.5 28.4l.8 1.2-.5 .2zM55 26.8l1.3 .6-.3 .4zM120.2 59.8l1.4-.5 .1 .5zM116.4 82.4l1.2 .9-1.4-.5zM120.5 82.3l1.1-1 .3 .4zM124.2 82.3l1.4-.5 .1 .5zM129.1 111.2l1.3-.7 .2 .5zM65.3 120.2l1.2 .8-1.4-.4zM68.4 128.6l1.5 .1-1.5 .4zM70.3 129.5l1.2-.8-.9 1.2z"/>
<path d="M72.4 129.7l1.2-1-.8 1.3zM75.5 125.4l1.5-.5-1.3 .9zM76.7 133.5l1.1-1.1-.7 1.4zM82.2 132.2l-.5 1.4-.4-.2zM83.5 132.4v1.5h-.4zM90.8 128.9l.9 1.2-.4 .2zM107.7 131.7l1 1.1-.4 .3zM112.8 126.1l1 1.1-.4 .2zM123.3 130l1.1 1-.4 .3zM125.2 121.7l1.5 .5-.2 .4zM127.2 122.5l1.1 1.1-.4 .3z"/>
</g>
<g fill="none" stroke="#000" stroke-width=".25">
<path d="M51 27.6l-19.8 4.2M53 27l23.9 37.3M53 29.8l24.3 57.5M56.2 27.6l20 14.2M142.2 55.6l-20.5 3.9M98.5 73.4l17.8 9.2M143 78.5l-17.3 3.5M144.5 67.1l-22.7 14.4M42.2 109.1l23 11.3M140.6 107.7l-10.1 3M68.4 128.8l-25.5 2.6M70.4 129.7l-26.2 23.9"/>
<path d="M72.6 129.9l-28.4 36.3M75.6 125.6l-32.7 17.1M76.9 133.6l-33.1 45.8M81.5 133.5l-24.2 45.5M83.3 133.9l-6.5 50M91.5 130.2l25.8 45.9M108.5 133l27.8 44.1M113.6 127.3l35 49.4M124.2 131.2l24 30.1M126.6 122.4l21.5 10.2M128.1 123.7l20.1 24.6"/>
</g>
<g font-size="4.9">
<text x="222.8" y="176.8">PendulumAssembly v10</text>
<text x="220.2" y="187.9">Group 5</text>
</g>
<g font-size="4.2">
<text x="207.4" y="173.5">TITLE</text>
<text x="248.6" y="196.5">METRIC</text>
</g>
<g font-size="3.5">
<text x="207.8" y="183.3">Drawn</text>
<text x="248.1" y="183.8">DATE</text>
<text x="267.9" y="183.5">SCALE</text>
<text x="249" y="187.9">4/24/2025</text>
<text x="271.6" y="187.3">1:10</text>
</g>
<g font-size="2.8">
<text x="27.1" y="33.3">18</text>
<text x="142.8" y="31.7">A</text>
<text x="76.8" y="44.3">23</text>
<text x="144" y="56.1">4</text>
<text x="76.6" y="67.4">16</text>
<text x="145" y="66.8">12</text>
<text x="94.6" y="73.2">13</text>
<text x="144" y="79">11</text>
<text x="76.6" y="90.6">19</text>
<text x="141.3" y="108">19</text>
<text x="39.2" y="109">1</text>
<text x="39.7" y="132.6">3</text>
<text x="149.6" y="134.7">6</text>
<text x="39.3" y="144.8">21</text>
<text x="149" y="151.2">7</text>
<text x="40.7" y="156.2">10</text>
<text x="149" y="164.2">8</text>
<text x="41.9" y="169.1">9</text>
<text x="117" y="179.2">22</text>
<text x="148.4" y="179.7">14</text>
<text x="41.6" y="182.4">2</text>
<text x="54.5" y="182.2">24</text>
<text x="136" y="180.2">15</text>
<text x="75.7" y="187.4">5</text>
<text x="93.6" y="189">A (1:4)</text>
</g>
<g font-size="2.1">
<text x="177.4" y="46">24</text>
<text x="191.1" y="46">4</text>
<text x="199.5" y="46.9">HNS1 ANSI B18.2.4.1M - M3.5 x 0.6 Steel Grade 2H Plain</text>
<text x="258.4" y="46.9">Steel Grade 2H, Plain</text>
<text x="177.4" y="50.8">23</text>
<text x="191.1" y="50.8">4</text>
<text x="199.5" y="51.7">FHSBHCS ANSI B18.3.4M - M4 x 0.7 x 16 Steel Grade 2</text>
<text x="258.4" y="51.7">Steel Grade 2, Plain</text>
<text x="177.4" y="57.9">22</text>
<text x="191.1" y="57.8">4</text>
<text x="199.5" y="58.8">FHSBHCS ANSI B18.3.4M - M3 x 0.5 x 35 Steel Grade 2</text>
<text x="199.5" y="54.2">Plain</text>
<text x="258.4" y="58.8">Steel Grade 2, Plain</text>
<text x="177.5" y="64.9">21</text>
<text x="191.1" y="64.9">8</text>
<text x="199.5" y="65.8">FSHCS ANSI B18.3.1M - M5x0.8 x 16 Steel Grade 2 Plain</text>
<text x="199.5" y="61.3">Plain</text>
<text x="258.4" y="65.8">Steel Grade 2, Plain</text>
<text x="177.4" y="69.7">20</text>
<text x="191.1" y="69.7">4</text>
<text x="199.5" y="70.6">FSHCS ANSI B18.3.1M - M5x0.8 x 10 Steel Grade 2 Plain</text>
<text x="258.4" y="70.6">Steel Grade 2, Plain</text>
<text x="177.3" y="74.5">19</text>
<text x="191.1" y="74.5">4</text>
<text x="199.6" y="75.5">Backet20mm</text>
<text x="258.4" y="75.5">Steel</text>
<text x="177.3" y="83.9">17</text>
<text x="177.3" y="79.1">18</text>
<text x="191.1" y="83.9">4</text>
<text x="191.1" y="79.1">4</text>
<text x="199.5" y="80">HN BS 4183 - M4 Steel 6 Plain</text>
<text x="258.4" y="80">Steel 6, Plain</text>
<text x="177.3" y="88.5">16</text>
<text x="191.1" y="88.5">8</text>
<text x="199.5" y="89.4">HNTT6-5</text>
<text x="199.5" y="84.8">HNTT6-5</text>
<text x="258.4" y="89.4">Steel</text>
<text x="258.4" y="84.9">Steel</text>
<text x="177.3" y="93">15</text>
<text x="191.1" y="93">1</text>
<text x="199.6" y="94">GSACL25-6-10</text>
<text x="258.4" y="94">Steel</text>
<text x="177.3" y="97.6">14</text>
<text x="191.1" y="97.6">3</text>
<text x="199.5" y="101">Plain</text>
<text x="199.6" y="98.5">BHSBHCS ANSI B18.3.4M - M3 x 0.5 x 10 Steel Grade 2</text>
<text x="258.4" y="98.5">Steel Grade 2, Plain</text>
<text x="177.3" y="104.6">13</text>
<text x="191.1" y="104.6">2</text>
<text x="199.5" y="105.6">DIN 555 - M10 Steel 6 Plain</text>
<text x="258.4" y="105.6">Steel 6, Plain</text>
<text x="177.3" y="109.4">12</text>
<text x="177.5" y="114">11</text>
<text x="191.1" y="109.4">2</text>
<text x="191.1" y="114">1</text>
<text x="199.6" y="110.3">Mass</text>
<text x="258.4" y="110.4">Steel</text>
<text x="177.3" y="118.5">10</text>
<text x="191.1" y="118.5">2</text>
<text x="199.6" y="119.5">SCC10-8-WKB</text>
<text x="199.6" y="114.9">STDN10-100</text>
<text x="258.4" y="119.5">Steel</text>
<text x="258.4" y="114.9">Steel</text>
<text x="178" y="123.1">9</text>
<text x="191.1" y="123.1">2</text>
<text x="199.5" y="124">E-B51200</text>
<text x="258.4" y="124">Steel</text>
<text x="178" y="127.6">8</text>
<text x="191.1" y="127.6">1</text>
<text x="199.5" y="128.6">E6B2_CWZ3E</text>
<text x="258.4" y="128.6">Steel</text>
<text x="178" y="137.5">6</text>
<text x="178" y="132.6">7</text>
<text x="191.1" y="132.6">2</text>
<text x="191.1" y="137.5">1</text>
<text x="199.5" y="133.5">EncoderMountAdapter</text>
<text x="258.4" y="133.5">Steel</text>
<text x="178" y="142.1">5</text>
<text x="191.1" y="142.1">2</text>
<text x="199.5" y="138.4">EncoderBracket</text>
<text x="199.6" y="143">STHIR10</text>
<text x="258.4" y="143">Steel</text>
<text x="258.4" y="138.4">Steel</text>
<text x="178" y="146.6">4</text>
<text x="191.1" y="146.6">1</text>
<text x="199.5" y="147.5">Rod</text>
<text x="258.4" y="147.5">Steel</text>
<text x="178" y="151.2">3</text>
<text x="178" y="155.7">2</text>
<text x="191.1" y="155.7">2</text>
<text x="191.1" y="151.2">1</text>
<text x="199.6" y="152.1">Shaft</text>
<text x="258.4" y="152.1">Steel</text>
<text x="178.1" y="160.6">1</text>
<text x="191.1" y="160.6">1</text>
<text x="199.6" y="156.6">C-BGHKAX6900ZZ-30_203</text>
<text x="199.6" y="161.6">5537T501_T-Slotted Framing</text>
<text x="258.4" y="161.6">Steel</text>
<text x="258.4" y="156.6">----</text>
<text x="176.5" y="165.9">Item</text>
<text x="190" y="165.7">Qty</text>
<text x="221.6" y="165.9">Part Number</text>
<text x="268.2" y="165.9">Material</text>
<text x="225.1" y="169.1">Parts List</text>
</g>
</svg>
